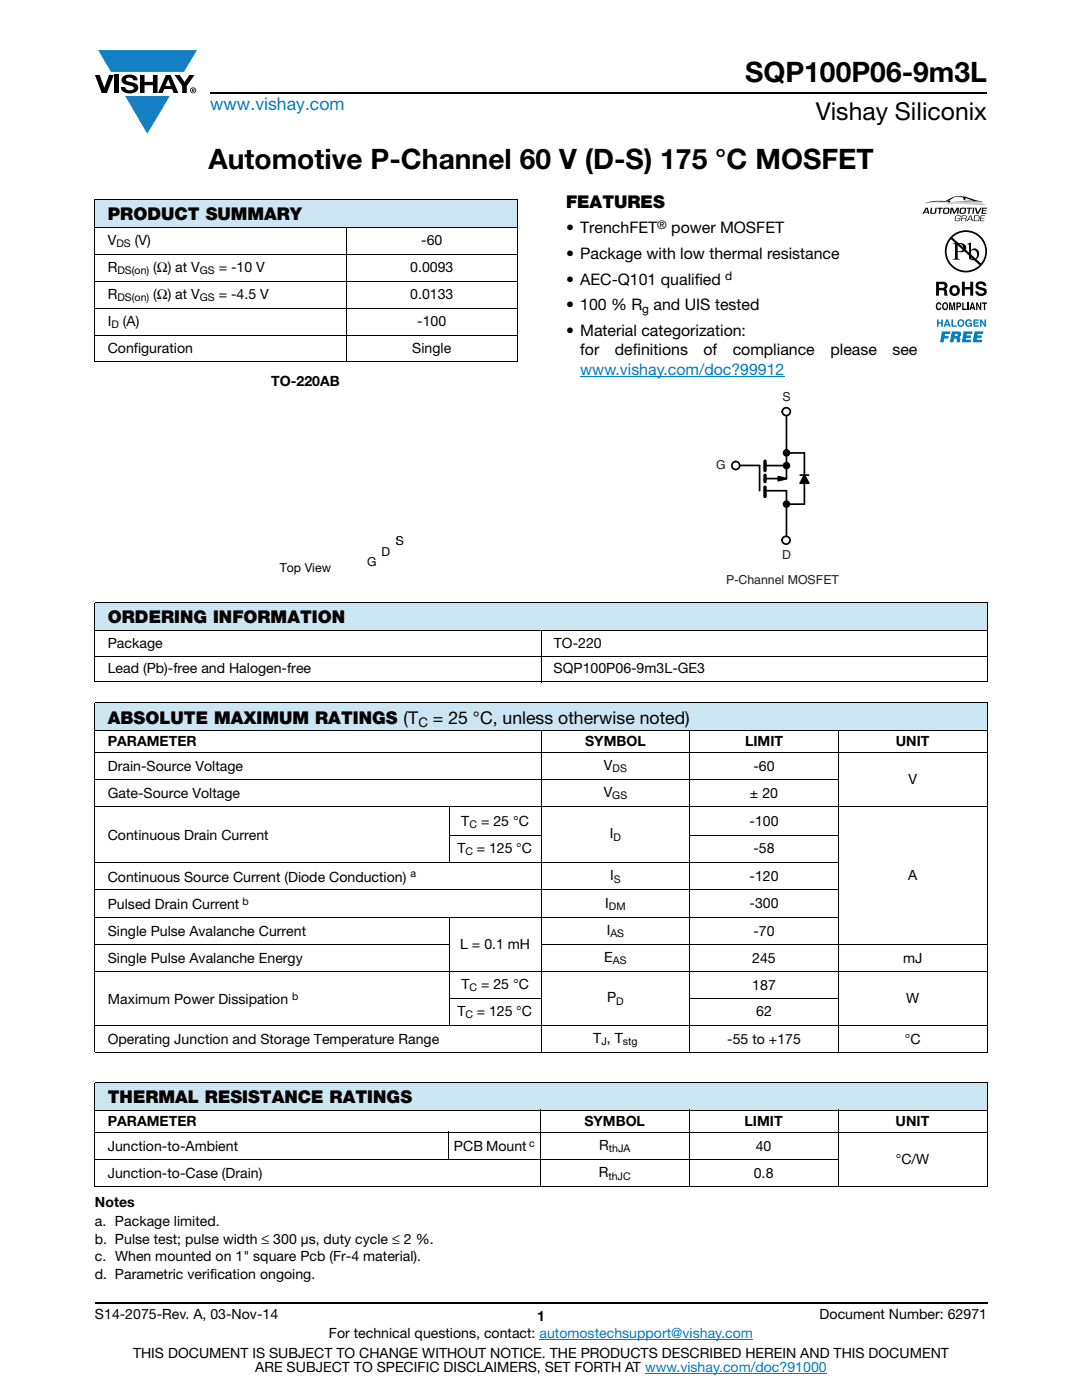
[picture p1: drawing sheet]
<svg xmlns="http://www.w3.org/2000/svg" width="216mm" height="279mm" viewBox="0 0 216 279" stroke-linecap="round" stroke-linejoin="round" font-family="sans-serif">
<g fill="#147fc3">
<path d="M19.6 10h19.7l-2.6 4.3h-1.1h-13.5z"/>
<path d="M25 19.2h8.9l-4.5 7.5z"/>
</g>
<g fill="#000">
<path d="M18.9 15h1l.9 2.5 1-2.5h.9l-1.4 3.6h-1zM22.9 15h.9v3.6h-.9zM24.6 15.3a2.1 2.1 0 0 1 2.8 .3l.1 .4h-.9a.79 .79 0 0 0-.7-.5 .79 .79 0 0 0-.8 .4l.3 .3 1 .2a1.08 1.08 0 0 1 1.2 1 1.08 1.08 0 0 1-1.1 1.2 1.73 1.73 0 0 1-2.4-1.2h.9a.96 .96 0 0 0 .8 .6 .96 .96 0 0 0 .9-.4 1.31 1.31 0 0 0-1.2-.6 1.03 1.03 0 0 1-1.1-.6 1.03 1.03 0 0 1 .2-1.1zM27.9 15h.9v1.3h1.7v-1.3h.9v3.6h-.9v-1.6h-1.7v1.6h-.9zM34.8 15h1.1l.9 1.4 1-1.4h1l-1.5 2.2v1.4h-.9v-1.4z"/>
<path d="M33.6 15.9l.5 1.3h-1.1zM33.1 15l-1.6 3.6h1l.3-.8h1.5l.3 .8h1l-1.6-3.6z"/>
<path d="M38.4 17.8h.2v.2h-.2zM38.3 17.7v.7h.1v-.3l.4 .3-.2-.3 .2-.2-.1-.2z"/>
<path d="M38.1 18a.46 .46 0 0 1 .9 0 .46 .46 0 0 1-.9 0zM37.9 18a.6 .6 0 0 0 1.2 0 .6 .6 0 0 0-1.2 0z"/>
</g>
<path d="M42 18.6h155M18.9 260h178.1" fill="none" stroke="#000" stroke-width=".36"/>
<path d="M115.8 75h40.7M107.7 267.3h42.6M128.7 274h36.3" fill="none" stroke="#007ec4" stroke-width=".2"/>
<path d="M18.9 39.9h84.3v5.5h-84.3z" fill="#cce5f3"/>
<path d="M18.9 39.9h84.4M18.9 40v26.8M103.2 40v26.8M18.9 45.4h84.4M18.9 50.8h84.4M18.9 56.2h84.4M69.2 45.3v26.8M18.9 61.5h84.4M18.9 66.9h84.4M18.9 72.1h84.4M18.9 67v4.9M103.2 67v4.9" fill="none" stroke="#000" stroke-width=".2"/>
<g fill="#fff">
<path d="M41.3 74.7h39.3v39.9h-39.3z"/>
<path d="M184.1 39.2h12.9v29.1h-12.9z"/>
</g>
<g fill="#0160ae">
<path d="M187 63.8h.3v.5h.5v-.5h.3v1.4h-.3v-.6h-.5v.6h-.3z"/>
<path d="M189.9 63.8h.3v1.1h.7v.3h-1z"/>
<path d="M192.8 64a.68 .68 0 0 1 1.1 .2l-.8-.2a.55 .55 0 0 0-.2 .6 .55 .55 0 0 0 .4 .4l.4-.3h-.4v-.3h.6v.8h-.2v-.2a.71 .71 0 0 1-1 0 .71 .71 0 0 1 .1-1z"/>
<path d="M194.2 63.8h1.1v.2h-.8v.3h.7v.3h-.7v.3h.8v.3h-1.1z"/>
<path d="M195.6 63.8h.3l.5 1 .1-1h.2v1.4h-.3l-.6-1v1h-.2z"/>
<path d="M188 66.1h1.6v.6h-1l-.1 .3h.8l-.1 .5h-.8l-.1 .8h-.7z"/>
<path d="M192.3 66.1h1.8l-.1 .6h-1.1v.3h.9l-.1 .5h-.9l-.1 .3h1.1l-.1 .5h-1.8z"/>
<path d="M194.5 66.1h1.7l-.1 .6h-1l-.1 .3h.9l-.1 .5h-.9v.3h1.1l-.1 .5h-1.8z"/>
<path d="M189 64.1l-.2 .6h.4zM188.8 63.8h.4l.5 1.4h-.4v-.3h-.6l-.1 .3h-.3z"/>
<path d="M191.3 64.5a.47 .47 0 0 0 .9 0 .47 .47 0 0 0-.9 0zM191 64.5a.75 .75 0 0 1 1.5 0 .75 .75 0 0 1-1.5 0z"/>
<path d="M190.5 66.7v.4l.6-.1-.1-.3zM189.9 66.2l1.8 .1a.63 .63 0 0 1-.4 1l.3 .2v.8h-.7v-.6l-.3-.1h-.2l-.2 .7h-.7z"/>
</g>
<path d="M185.1 40.6l1.4-.2 3.1 .1a3.8 3.8 0 0 1 2.2-.1l2.8-.1a2.03 2.03 0 0 1 2.1 .7h-.2a41.3 41.3 0 0 0-7.1-.2 10.3 10.3 0 0 0-4.3-.2z" fill="#ccc"/>
<g fill="#000">
<path d="M189.1 40.3l.4-.3 .1 .2-.1 .2zM184.4 40.6h.1a12.3 12.3 0 0 1 4.3-.6 5.2 5.2 0 0 1 5.5-.2l1.7 .4-6.2 .1 4.3-.2-1.4-.6-.1 .6-.4-.4v-.3a2.78 2.78 0 0 0-2.7 .5 2.69 2.69 0 0 1-2.2 .3l-1.4 .1zM185.7 41.5h.3l-.1 .8a.35 .35 0 0 0 .3 .2 .35 .35 0 0 0 .3-.2l.2-.8h.2l-.1 .8a.72 .72 0 0 1-1.2 .2zM187.1 41.5h1.1l-.1 .2h-.4l-.1 1h-.3l.1-1h-.4zM190.7 43.1a.64 .64 0 0 1 1 .2h-.2a.49 .49 0 0 0-.6-.2 .49 .49 0 0 0-.2 .7 .49 .49 0 0 0 .6 .2l.2-.3h-.4v-.1h.6a.61 .61 0 0 1-.5 .6 .61 .61 0 0 1-.7-.3zM189.7 41.5h.4l.3 .9 .5-.9h.5l-.2 1.2h-.3l.2-1.1-.6 1.1h-.2l-.4-1-.1 1h-.3zM191.9 56.2h.6v1.1h1.1v-1.1h.6v2.8h-.6v-1.2h-1.1v1.2h-.6zM192.9 41.5h1.1v.2h-.4l-.2 1h-.2l.1-1h-.4zM194.2 41.5h.2l-.1 1.2h-.3zM195 56.4a1.15 1.15 0 0 1 1.8 .7h-.5l-.1-.2a.68 .68 0 0 0-.9-.1v.3l.2 .2a1.29 1.29 0 0 1 1.4 .9 1.17 1.17 0 0 1-1.1 .9 1.17 1.17 0 0 1-1.2-.9h.6v.1a.67 .67 0 0 0 1.1-.1l-.2-.2-.6-.2a.82 .82 0 0 1-.8-.5 .82 .82 0 0 1 .3-.9zM194.5 41.5h.3l.3 1 .5-1h.3l-.6 1.2h-.5zM195.7 43h.8v.1h-.7v.4h.7l-.1 .1h-.6l-.1 .4h.7v.1h-.9z"/>
<path d="M196 41.5h1l-.1 .1h-.7v.4h.7l-.1 .1h-.6l-.1 .4h.7v.2h-1zM186.9 60.5l.4-.2 .3 .1 .2 .5-.6-.3a.66 .66 0 0 0 .1 1l.3-.2h.2a.54 .54 0 0 1-.4 .5 .54 .54 0 0 1-.6-.4zM189.4 60.4h.4l.2 1.2 .2-1.2h.4v1.5h-.3v-1.3l-.2 1.3h-.2l-.3-1.3v1.3h-.2zM192 60.4h.3v1.2h.6v.3h-.9zM193 60.4h.3v1.5h-.3zM194.8 60.4h.3l.5 1v-1h.2v1.5h-.3l-.5-1.1v1.1h-.2zM195.9 60.4h1.1v.2h-.4v1.3h-.3v-1.3h-.4z"/>
<path d="M184.9 41.6l-.3 .7h.5zM184.7 41.5h.4l.3 1.2h-.2l-.1-.3h-.6l-.1 .3h-.3z"/>
<path d="M187.4 56.7v.8l.9-.1a.39 .39 0 0 0 0-.6zM186.8 56.2h1.4a.79 .79 0 0 1 .8 .4 .79 .79 0 0 1-.1 .9l-.3 .2a.98 .98 0 0 1 .4 1.2l.1 .1h-.6l-.2-1-.9-.1v1.1h-.6z"/>
<path d="M188.3 42.1a.45 .45 0 0 0 .9 0 .45 .45 0 0 0-.9 0zM188.3 41.6a.7 .7 0 0 1 1.2 .2 .74 .74 0 0 1-.4 .9 .74 .74 0 0 1-.9-.2z"/>
<path d="M190 47.4a3.9 3.9 0 0 1 5.3-.1 3.9 3.9 0 0 1 .4 5.3zM189.7 47.7l5.8 5.2a3.9 3.9 0 0 1-5.4 .1 3.9 3.9 0 0 1-.4-5.3zM188.5 50.2a4.2 4.2 0 0 0 8.5 0 4.2 4.2 0 0 0-8.5 0z"/>
<path d="M190.2 57.4a.63 .63 0 0 0-.2 .8 .63 .63 0 0 0 .7 .4 .63 .63 0 0 0 .3-.8 .63 .63 0 0 0-.8-.4zM189.4 58a1.1 1.1 0 0 1 2.2 0 1.1 1.1 0 0 1-2.2 0z"/>
<path d="M191.1 48.7v1.4a.75 .75 0 0 0 1.1-.7 .75 .75 0 0 0-1.1-.7zM190.1 48.5a2.81 2.81 0 0 1 2.5 .4 .97 .97 0 0 1-.1 1.2 .97 .97 0 0 1-1.2 .2l-.2-.1v1.1v.3l.5 .2h-1.5l.3-.1 .2-.4v-2.3l-.1-.2z"/>
<path d="M192.1 43.1l-.1 .5 .7-.1v-.4zM191.9 43h.7a.32 .32 0 0 1 .3 .3 .32 .32 0 0 1-.3 .3l.2 .1v.4h-.2v-.4h-.1h-.5l-.1 .4h-.1z"/>
<path d="M191.7 42.1a.44 .44 0 0 0 .8 0 .44 .44 0 0 0-.8 0zM191.7 41.6a.7 .7 0 0 1 1.1 .2 .74 .74 0 0 1-.4 .9 .74 .74 0 0 1-.9-.2z"/>
<path d="M193.8 50.2v1.3l.1 .1a.72 .72 0 0 0 .8 0 .72 .72 0 0 0 .3-.8 .72 .72 0 0 0-.4-.8 .72 .72 0 0 0-.8 .2zM193 48.7l.8-.3v1.6a.89 .89 0 0 1 1.1-.4 .89 .89 0 0 1 .5 1.1 1.23 1.23 0 0 1-.7 1.1 1.23 1.23 0 0 1-1.3-.2l-.1-2.6z"/>
<path d="M193.6 43.1l-.3 .7h.6zM193.6 43h.2l.3 1.1h-.1l-.1-.2h-.7l-.1 .2h-.2z"/>
<path d="M194.5 43.1l-.1 .9 .8-.1 .1-.7zM194.4 43h.9a.66 .66 0 0 1-.4 1.1h-.6z"/>
<path d="M188.4 60.6a.64 .64 0 0 0 .2 1h.1a.64 .64 0 0 0-.1-1zM188.2 60.4l.2-.1a.56 .56 0 0 1 .7 .4 .82 .82 0 0 1-.5 1.2h-.2a.89 .89 0 0 1-.2-1.5z"/>
<path d="M191.1 60.6v.5l.4-.1v-.3zM190.8 60.4h.6a.5 .5 0 0 1 .4 .4 .5 .5 0 0 1-.4 .5h-.3v.6h-.3z"/>
<path d="M194 60.7l-.1 .6h.3zM193.9 60.4h.3l.4 1.5h-.3v-.3h-.5l-.1 .3h-.3z"/>
</g>
<path d="M142.9 77.9h24.5v39.2h-24.5z" fill="#fff"/>
<path d="M152.6 92.9h4.3M156.9 82.9v12.6" fill="none" stroke="#000" stroke-width=".34"/>
<circle cx="156.8" cy="107.8" r=".79" fill="#fff"/>
<g fill="none" stroke="#000" stroke-width=".34">
<path d="M147.4 92.9h4.2M151.6 92.9v5M152.6 97.9h4.3v9.1M152.6 95.5h4.3M156.9 90.4h3.6v10.2h-3.6M156.9 95.5l-1.6-.4v.8l1.5-.3M159.7 94.8h1.6M159.7 96.4h1.7l-.9-1.6-.8 1.6"/>
<circle cx="156.8" cy="107.8" r=".79"/>
</g>
<path d="M152.6 92v1.9M152.6 94.8v1.3M152.6 97.2v1.9" fill="none" stroke="#000" stroke-width=".68"/>
<path d="M155.3 95.1l1.6 .4-1.6 .4zM160.5 94.8l.9 1.6h-1.7z" fill="#000"/>
<circle cx="146.8" cy="92.9" r=".79" fill="#fff"/>
<circle cx="146.8" cy="92.9" r=".79" fill="none" stroke="#000" stroke-width=".34"/>
<circle cx="156.9" cy="82.2" r=".79" fill="#fff"/>
<g fill="none" stroke="#000" stroke-width=".34">
<circle cx="156.9" cy="82.2" r=".79"/>
<circle cx="156.9" cy="92.9" r=".58"/>
<circle cx="156.9" cy="90.4" r=".58"/>
<circle cx="156.9" cy="100.6" r=".58"/>
</g>
<g fill="#000">
<circle cx="156.9" cy="92.9" r=".58"/>
<circle cx="156.9" cy="90.4" r=".58"/>
<circle cx="156.9" cy="100.6" r=".58"/>
</g>
<g fill="#cce5f3">
<path d="M18.9 120.3h178.1v5.5h-178.1z"/>
<path d="M18.9 140.3h178.1v5.5h-178.1z"/>
<path d="M18.9 216h178.1v5.5h-178.1z"/>
</g>
<g fill="none" stroke="#000" stroke-width=".2">
<path d="M18.9 120.3h178.1M18.9 125.8h89M18.9 130.9h178.1M18.9 136h178.1M18.9 120.4v5.3M18.9 125.9v10.1M107.9 125.7v10.4M108 125.8h89M197 120.4v10.4M197 131v5M18.9 140.3h178.1M18.9 145.8h178.1"/>
<path d="M18.9 150.2h178.1M18.9 155.6h148.5M18.9 140.4v69.6M108 145.7v64.4M137.6 145.7v64.4M167.3 145.7v64.4M197 140.4v69.6M18.9 161h178.1M18.9 172.1h148.5M18.9 177.6h148.5M89.5 166.7h18.6M89.6 160.9v11.3"/>
<path d="M137.5 166.7h29.9M18.9 183.1h148.5M18.9 188.5h70.8M18.9 193.9h178.1M89.5 199.3h18.6M89.6 183v21.7M107.9 188.5h89.1M137.5 199.3h29.9M18.9 204.7h178.1M18.9 210h178.1M18.9 216h178.1M18.9 216.1v20.6"/>
<path d="M197 216.1v20.6M18.9 221.5h178.1M18.9 226h178.1M18.9 231.4h148.4M18.9 236.8h178.1M89.5 225.9v5.6M107.8 221.4v15.5M137.5 221.4v15.5M167.2 221.4v15.5"/>
</g>
<g font-size="5.6">
<text x="148.7" y="16.4">SQP100P06-9m3L</text>
<text x="41.6" y="33.8">Automotive P-Channel 60 V (D-S) 175 °C MOSFET</text>
</g>
<text font-size="4.9" x="162.8" y="24">Vishay Siliconix</text>
<text font-size="3.5" fill="#007ec4" x="42" y="21.9">www.vishay.com</text>
<g font-size="3.5">
<text x="112.9" y="41.5">FEATURES</text>
<text x="21.5" y="43.9">PRODUCT SUMMARY</text>
<text x="21.5" y="124.3">ORDERING INFORMATION</text>
<text x="21.5" y="144.4">ABSOLUTE MAXIMUM RATINGS (T</text>
<text x="86.4" y="144.4">= 25 °C, unless otherwise noted)</text>
<text x="21.5" y="220.2">THERMAL RESISTANCE RATINGS</text>
</g>
<g font-size="3.2">
<text x="112.9" y="46.6">• TrenchFET</text>
<text x="133.9" y="46.6">power MOSFET</text>
<text x="112.9" y="51.7">• Package with low thermal resistance</text>
<text x="112.9" y="56.8">• AEC-Q101 qualified</text>
<text x="112.9" y="61.9">• 100 % R</text>
<text x="130.4" y="61.9">and UIS tested</text>
<text x="112.9" y="67">• Material categorization:</text>
<text x="115.8" y="70.9">for</text>
<text x="122.7" y="70.9">definitions</text>
<text x="140.4" y="70.9">of</text>
<text x="146.2" y="70.9">compliance</text>
<text x="165.7" y="70.9">please</text>
<text x="178.1" y="70.9">see</text>
</g>
<text font-size="3.2" fill="#007ec4" x="115.8" y="74.8">www.vishay.com/doc?99912</text>
<g font-size="2.8">
<text x="21.5" y="48.9">V</text>
<text x="26.9" y="48.9">(V)</text>
<text x="84.1" y="49">-60</text>
<text x="21.5" y="59.6">R</text>
<text x="21.5" y="54.2">R</text>
<text x="30.6" y="54.2">(Ω) at V</text>
<text x="30.6" y="59.6">(Ω) at V</text>
<text x="43.6" y="54.2">= -10 V</text>
<text x="43.6" y="59.6">= -4.5 V</text>
<text x="81.9" y="54.4">0.0093</text>
<text x="81.9" y="59.8">0.0133</text>
<text x="21.5" y="65">I</text>
<text x="24.5" y="65">(A)</text>
<text x="83.3" y="65.2">-100</text>
<text x="21.5" y="70.4">Configuration</text>
<text x="82.3" y="70.4">Single</text>
<text x="54.1" y="77.1">TO-220AB</text>
<text x="21.5" y="129.3">Package</text>
<text x="110.5" y="129.3">TO-220</text>
<text x="21.5" y="134.4">Lead (Pb)-free and Halogen-free</text>
<text x="110.5" y="134.4">SQP100P06-9m3L-GE3</text>
<text x="21.5" y="148.9">PARAMETER</text>
<text x="116.7" y="148.9">SYMBOL</text>
<text x="148.7" y="148.9">LIMIT</text>
<text x="178.8" y="148.9">UNIT</text>
<text x="21.5" y="153.8">Drain-Source Voltage</text>
<text x="120.5" y="153.6">V</text>
<text x="150.3" y="153.8">-60</text>
<text x="21.5" y="159.2">Gate-Source Voltage</text>
<text x="120.5" y="159">V</text>
<text x="149.6" y="159.2">± 20</text>
<text x="181.3" y="156.5">V</text>
<text x="21.5" y="167.6">Continuous Drain Current</text>
<text x="92.1" y="164.8">T</text>
<text x="96" y="164.8">= 25 °C</text>
<text x="121.7" y="167.3">I</text>
<text x="149.6" y="164.8">-100</text>
<text x="91.3" y="170.2">T</text>
<text x="95.1" y="170.2">= 125 °C</text>
<text x="150.3" y="170.3">-58</text>
<text x="21.5" y="176">Continuous Source Current (Diode Conduction)</text>
<text x="121.8" y="175.6">I</text>
<text x="149.6" y="175.8">-120</text>
<text x="181.2" y="175.6">A</text>
<text x="21.5" y="181.5">Pulsed Drain Current</text>
<text x="120.8" y="181.1">I</text>
<text x="149.6" y="181.3">-300</text>
<text x="21.5" y="186.7">Single Pulse Avalanche Current</text>
<text x="91.8" y="189.4">L = 0.1 mH</text>
<text x="120.6" y="192">E</text>
<text x="121.1" y="186.6">I</text>
<text x="150.3" y="186.7">-70</text>
<text x="21.5" y="192.1">Single Pulse Avalanche Energy</text>
<text x="92.1" y="197.3">T</text>
<text x="96" y="197.3">= 25 °C</text>
<text x="150.1" y="192.1">245</text>
<text x="150.1" y="197.5">187</text>
<text x="180.2" y="192.1">mJ</text>
<text x="21.5" y="200.4">Maximum Power Dissipation</text>
<text x="91.3" y="202.7">T</text>
<text x="95.1" y="202.7">= 125 °C</text>
<text x="121.1" y="200">P</text>
<text x="150.9" y="202.9">62</text>
<text x="180.8" y="200.2">W</text>
<text x="21.5" y="208.3">Operating Junction and Storage Temperature Range</text>
<text x="118.4" y="208.1">T , T</text>
<text x="145.1" y="208.3">-55 to +175</text>
<text x="180.5" y="208.3">°C</text>
<text x="21.5" y="224.7">PARAMETER</text>
<text x="116.6" y="224.7">SYMBOL</text>
<text x="148.6" y="224.7">LIMIT</text>
<text x="178.7" y="224.7">UNIT</text>
<text x="21.5" y="229.6">Junction-to-Ambient</text>
<text x="90.6" y="229.8">PCB Mount</text>
<text x="119.5" y="229.5">R</text>
<text x="150.8" y="229.6">40</text>
<text x="178.7" y="232.3">°C/W</text>
<text x="21.5" y="235.1">Junction-to-Case (Drain)</text>
<text x="119.5" y="234.9">R</text>
<text x="150.4" y="235.1">0.8</text>
<text x="18.9" y="240.8">Notes</text>
<text x="18.9" y="244.7">a. Package limited.</text>
<text x="18.9" y="248.2">b. Pulse test; pulse width ≤ 300 μs, duty cycle ≤ 2 %.</text>
<text x="18.9" y="251.8">c. When mounted on 1&quot; square Pcb (Fr-4 material).</text>
<text x="18.9" y="255.3">d. Parametric verification ongoing.</text>
<text x="18.9" y="263.3">S14-2075-Rev. A, 03-Nov-14</text>
<text x="107.2" y="263.6">1</text>
<text x="163.6" y="263.3">Document Number: 62971</text>
<text x="65.6" y="267.1">For technical questions, contact: automostechsupport@vishay.com</text>
<text x="26.5" y="271">THIS DOCUMENT IS SUBJECT TO CHANGE WITHOUT NOTICE. THE PRODUCTS DESCRIBED HEREIN AND THIS DOCUMENT</text>
<text x="50.9" y="273.8">ARE SUBJECT TO SPECIFIC DISCLAIMERS, SET FORTH AT www.vishay.com/doc?91000</text>
</g>
<text font-size="2.6" x="83.5" y="145">C</text>
<g font-size="2.5" fill="#231f20">
<text x="156.1" y="80.1">S</text>
<text x="142.9" y="93.6">G</text>
<text x="156.1" y="111.7">D</text>
<text x="144.9" y="116.5">P-Channel MOSFET</text>
</g>
<g font-size="2.5">
<text x="73.3" y="113">G</text>
<text x="76.1" y="110.9">D</text>
<text x="79" y="108.8">S</text>
<text x="55.8" y="114.1">Top View</text>
</g>
<g font-size="2.4">
<text x="131.1" y="45.6">®</text>
<text x="144.7" y="55.9">d</text>
<text x="128.2" y="62.5">g</text>
</g>
<g font-size="2.1">
<text x="23.2" y="49.4">DS</text>
<text x="23.4" y="54.7">DS(on)</text>
<text x="39.9" y="54.7">GS</text>
<text x="22.2" y="65.5">D</text>
<text x="23.4" y="60.1">DS(on)</text>
<text x="39.9" y="60.1">GS</text>
<text x="122.2" y="154.2">DS</text>
<text x="122.2" y="159.6">GS</text>
<text x="93.7" y="165.3">C</text>
<text x="122.4" y="167.8">D</text>
<text x="92.9" y="170.7">C</text>
<text x="81.9" y="175.1">a</text>
<text x="122.5" y="176.1">S</text>
<text x="48.4" y="180.6">b</text>
<text x="121.5" y="181.6">DM</text>
<text x="121.8" y="187.1">AS</text>
<text x="93.7" y="197.8">C</text>
<text x="122.3" y="192.5">AS</text>
<text x="58.3" y="199.5">b</text>
<text x="92.9" y="203.2">C</text>
<text x="123" y="200.6">D</text>
<text x="120" y="208.6">J</text>
<text x="124.3" y="208.6">stg</text>
<text x="105.6" y="228.9">c</text>
<text x="121.5" y="230">thJA</text>
<text x="121.4" y="235.4">thJC</text>
</g>
</svg>
